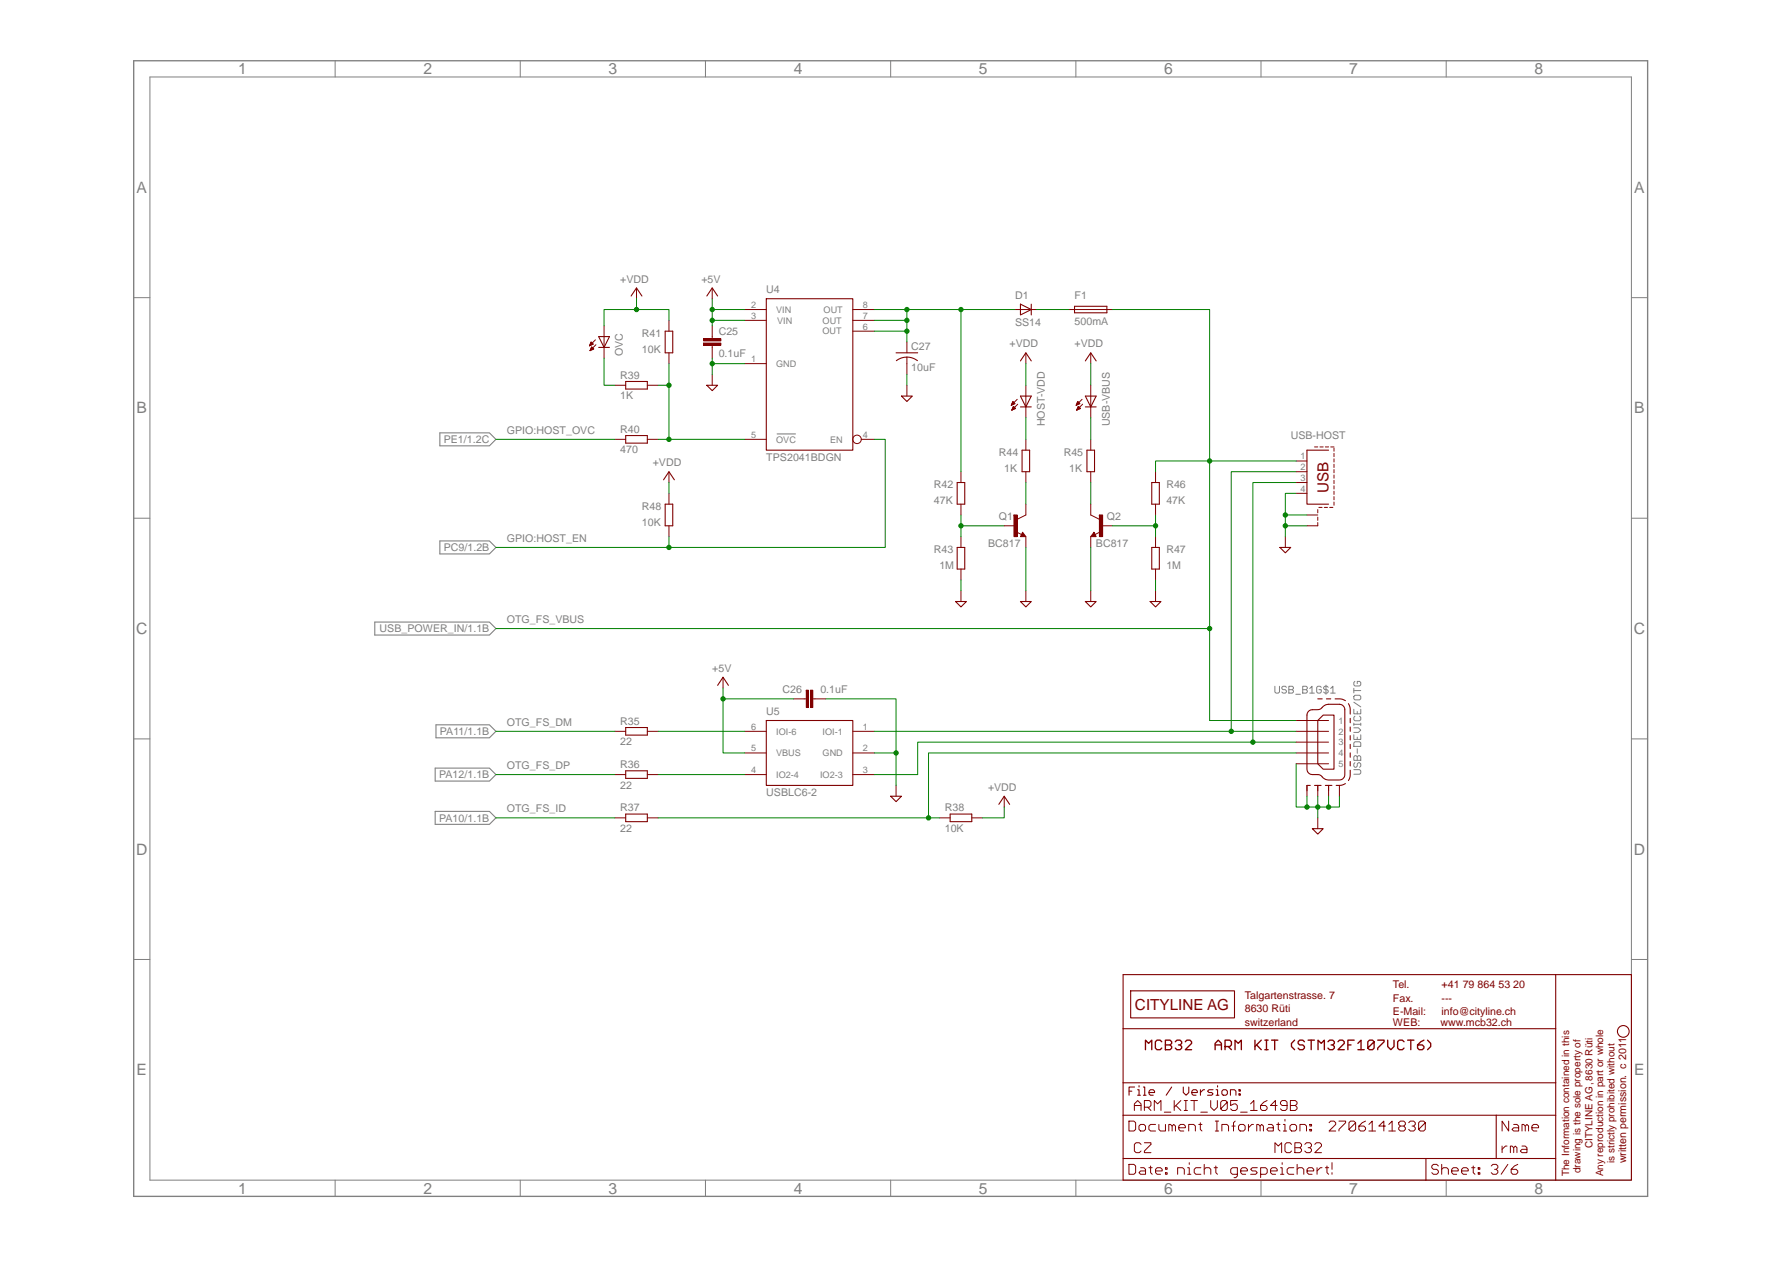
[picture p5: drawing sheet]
<svg xmlns="http://www.w3.org/2000/svg" width="420mm" height="297mm" viewBox="0 0 420 297" stroke-linecap="round" stroke-linejoin="round" font-family="sans-serif">
<path d="M31.4 14.3h355.6v266.6h-355.6z" fill="none" stroke="#808080" stroke-width=".32"/>
<g fill="none" stroke="#808080" stroke-width=".23">
<path d="M35.2 18.1h347.9v259h-347.9zM78.7 14.3v3.8M122.2 14.3v3.8M165.7 14.3v3.8M209.2 14.3v3.8M252.7 14.3v3.8M296.2 14.3v3.8M339.7 14.3v3.8M31.4 69.9h3.8M383.1 69.9h3.9M31.4 121.7h3.8M383.1 121.7h3.9"/>
<path d="M318.2 160l-.2 .3v.5l.2 .3h1.1l.3-.3v-.5l-.3-.3h-.5v.5M31.4 173.5h3.8M299.4 161.1v1.4l.3 .3h.5l.3-.3v-1.4M302.1 161.4l-.2-.3h-.6l-.3 .3v.3l.3 .2h.6l.2 .3v.3l-.2 .3h-.6l-.3-.3M302.7 161.1h.8l.3 .3v.3l-.3 .2 .3 .3v.3l-.3 .3h-.8zM302.7 161.9h.8M304.3 163h1.1M306 161.1h.8l.2 .3-.2 .5 .2 .6-.2 .3h-.8zM306 161.9h.8M307.6 161.7l.5-.6v1.7M307.6 162.8h1.1M310.3 161.4l-.3-.3h-.5l-.3 .3v1.1l.3 .3h.5l.3-.3v-.6h-.5"/>
<path d="M311.4 160.9v2.1M311.9 161.4l-.2-.3h-.6l-.2 .3v.3l.2 .2h.6l.2 .3v.3l-.2 .3h-.6l-.2-.3M312.5 161.7l.5-.6v1.7M312.5 162.8h1.1M318 170.1h1.6M318 172.5v1.1h1.6v-1.1M318 170.9h1l.6 .6-.6 .5h-1M318 166.5v1.1h1.6v-1.1M318 169.8v.5M318 164.9l1.6 1.1M318 162.2h1.6M318 161.6v1.1"/>
<path d="M318.2 168.2l-.2 .2v.6l.2 .2h1.1l.3-.2v-.6l-.3-.2M318.2 174.2h1.1l.3 .3v.8h-1.6v-.8zM318.2 179.1l-.2 .3v.5l.2 .3h.3l.3-.3v-.5l.2-.3h.3l.3 .3v.5l-.3 .3M318.2 177.4h.3l.3 .3 .2-.3h.3l.3 .3v.8h-1.6v-.8zM318.2 163.3h1.1l.3 .2v.6l-.3 .2h-1.1l-.2-.2v-.6zM318.8 167.1v.5M318.8 173.1v.5M318.8 175.8v1.1M318.8 177.7v.8M319.6 169.8v.5M383.1 173.5h3.9M318 180.7h1.3l.3 .3v.5l-.3 .3h-1.3"/>
<path d="M31.4 225.3h3.8M383.1 225.3h3.9M78.7 277.1v3.8M122.2 277.1v3.8M165.7 277.1v3.8M209.2 277.1v3.8M252.7 277.1v3.8M296.2 277.1v3.8M339.7 277.1v3.8"/>
</g>
<path d="M103.3 101.6h11.6l1.6 1.6-1.6 1.5h-11.6zM182.5 101.9h4.3M103.3 127h11.6l1.6 1.5-1.6 1.6h-11.6zM88 146.1h26.9l1.6 1.5-1.6 1.5h-26.9zM102.4 170.2h12.5l1.6 1.5-1.6 1.5h-12.5zM102.2 180.4h12.7l1.6 1.5-1.6 1.5h-12.7zM102.2 190.5h12.7l1.6 1.5-1.6 1.6h-12.7z" fill="none" stroke="#808080" stroke-width=".25"/>
<g fill="none" stroke="#800000" stroke-width=".32">
<path d="M269 246.5v-2.3l.8 .8 .7-.8v2.3M272.8 244.6l-.3-.4h-.8l-.4 .4v1.5l.4 .4h.8l.3-.4M273.7 244.2h1.1l.4 .4v.4l-.4 .4 .4 .3v.4l-.4 .4h-1.1zM273.7 245.4h1.1M276 244.6l.4-.4h.7l.4 .4v.4l-.4 .4h-.3M277.1 245.4l.4 .3v.4l-.4 .4h-.7l-.4-.4M278.4 244.6l.3-.4h.8l.4 .4v.4l-1.5 1.5h1.5M285.4 246.5v-1.5l.7-.8 .8 .8v1.5M285.4 245.4h1.5M287.7 245.7h1.1l.4-.3v-.8l-.4-.4h-1.1v2.3M288.5 245.7l.7 .8M290.1 246.5v-2.3l.7 .8 .7-.8v2.3"/>
<path d="M294.7 244.2v2.3M295.1 245.4l1.1 1.1M296.2 244.2l-1.5 1.5M297.1 246.5h.7M297.1 244.2h.7M297.4 244.2v2.3M298.6 244.2h1.5M299.4 244.2v2.3M304 244.2l-.7 .8v.7l.7 .8M306.4 244.6l-.4-.4h-.8l-.3 .4v.4l.3 .4h.8l.4 .3v.4l-.4 .4h-.8l-.3-.4M307.2 244.2h1.5M307.9 244.2v2.3"/>
<path d="M309.6 246.5v-2.3l.7 .8 .7-.8v2.3M311.9 244.6l.4-.4h.7l.4 .4v.4l-.4 .4h-.4M313 245.4l.4 .3v.4l-.4 .4h-.7l-.4-.4M314.2 244.6l.4-.4h.7l.4 .4v.4l-1.5 1.5h1.5M316.6 245.4h.7M318 244.2h-1.4v2.3M318.9 245l.7-.8v2.3M318.9 246.5h1.5M322.7 244.6l-1.5 1.5 .4 .4h.8l.3-.4v-1.5l-.3-.4h-.8l-.4 .4v1.5M323.6 244.2h1.5v.4l-1.5 1.5v.4M325.9 244.2v1.5l.8 .8 .7-.8v-1.5M329.7 244.6l-.3-.4h-.8l-.4 .4v1.5l.4 .4h.8l.3-.4"/>
<path d="M330.6 244.2h1.5M331.3 244.2v2.3M334.4 244.2l-.7 .4-.8 .8v.7l.4 .4h.7l.4-.4v-.4l-.4-.3h-1.1M335.3 244.2l.7 .8v.7l-.7 .8"/>
</g>
<g fill="none" stroke="#800000" stroke-width=".25">
<path d="M156.2 77.8h1.8v5h-1.8zM180 70.1h20.3v35.6h-20.3zM146.9 89.6h5.1v1.8h-5.1zM146.9 102.3h5.1v1.8h-5.1zM224.8 113.3h1.8v5.1h-1.8zM240 105.7h1.8v5.1h-1.8zM255.3 105.7h1.8v5.1h-1.8zM270.5 113.3h1.8v5.1h-1.8zM312 105.7h-5.1v12.7h5.1M224.8 128.5h1.8v5.1h-1.8zM270.5 128.5h1.8v5.1h-1.8zM146.9 170.8h5.1v1.8h-5.1z"/>
<path d="M180 169.2h20.3v15.2h-20.3zM307.3 167a2.45 2.45 0 0 1 2.2-.4l.6-.1 1.3-1 3.2-.1a1.26 1.26 0 0 1 1.2 1.2v15.6a1.28 1.28 0 0 1-1.2 1l-2.9-.1-.7-.2-.7-.7a2.36 2.36 0 0 0-2.1-.3 1.28 1.28 0 0 1-1.3-1.3v-12.7zM309.5 164.1h1M310.8 167.9h2.5v12.7h-2.5l-1.3-1.3v-10.1zM311.5 164.1h1M313.6 164.1h1.3l1.1 .4M316.7 165.2l.4 1.1v1.4M317.1 168.7v1M317.1 170.7v1M317.1 172.7v1.1M317.1 174.8v1M317.1 176.8v1"/>
<path d="M317.1 178.8v1.1M146.9 181h5.1v1.8h-5.1zM146.9 191.2h5.1v1.7h-5.1zM223.1 191.2h5.1v1.7h-5.1zM306.9 184.4h.8M308.7 184.4h1.6M311.3 184.4h1.5M316 184l-1.1 .4h-1.1M317.1 180.8v1.4l-.4 1.1"/>
</g>
<g fill="none" stroke="#800000" stroke-width=".23">
<path d="M157.1 75.2v2.6M167.3 79v.5M174.9 72.7h5.1M174.9 75.2h5.1M200.3 72.7h5.1M200.3 75.2h5.1M200.3 77.8h5.1M144.4 90.5h2.5M152 90.5h2.6M157.1 82.8v2.6M167.3 81.1v.5M174.9 85.4h5.1"/>
<path d="M144.4 103.2h2.5M152 103.2h2.6M174.9 103.2h5.1M202.3 103.2h3.1M225.7 110.8v2.5M225.7 118.4v2.5M240.9 103.2v2.5M240.9 110.8v2.5M256.2 103.2v2.5M256.2 110.8v2.5M271.4 110.8v2.5M271.4 118.4v2.5"/>
<path d="M304.4 108.2h2.5M304.4 110.8h2.5M304.4 113.3h2.5M304.4 115.8h2.5M308.7 104.9h.8M309.5 119.7v.7M309.7 119.1h.8M310 104.9h.8M311 119.1h.8M311.3 104.9h.7M312.3 119.1h.7M312.5 104.9h.8"/>
<path d="M313.3 105.2v.8M313.3 106.5v.7M313.3 107.7v.8M313.3 109v.8M313.3 110.3v.7M313.3 111.5v.8M313.3 112.8v.8M313.3 114.1v.7M313.3 115.3v.8M313.3 116.6v.8M313.3 117.9v.7M225.7 126v2.5"/>
<path d="M225.7 133.6v2.6M271.4 126v2.5M271.4 133.6v2.6M306.9 120.9h2.6M309.5 121.4v.8M309.5 122.7v.8h-2.6M144.4 171.7h2.5M152 171.7h2.6M174.9 171.7h5.1M174.9 176.8h5.1M200.3 171.7h5.1M200.3 176.8h5.1"/>
<path d="M304.4 169.2h7.6M304.4 171.7h7.6M304.4 174.3h7.6M304.4 176.8h7.6M304.4 179.3h7.6M144.4 181.9h2.5M144.4 192h2.5M152 181.9h2.6M152 192h2.6M174.9 181.9h5.1M200.3 181.9h5.1M220.6 192h2.5"/>
<path d="M228.2 192h2.6M306.9 184.4v2.6M309.5 184.4v2.6M312 184.4v2.6M314.6 184.4v2.6"/>
<circle cx="201.3" cy="103.2" r="1"/>
</g>
<path d="M165.2 80.6h4.1v.5h-4.1z" fill="#800000"/>
<path d="M165.2 80.6h4.1v.5h-4.1zM165.2 80.6h.1" fill="none" stroke="#800000" stroke-width=".23"/>
<path d="M165.2 79.5h4.1v.6h-4.1z" fill="#800000"/>
<path d="M165.2 79.5h4.1v.6h-4.1zM165.2 79.5h.1M167.3 76.5v2.5M167.3 81.6v2.5M188.9 164.1h.5M190.9 164.1h.5" fill="none" stroke="#800000" stroke-width=".23"/>
<path d="M190.4 162.1h.5v4h-.5z" fill="#800000"/>
<path d="M190.4 162.1h.5v4h-.5zM190.4 162.1h.1" fill="none" stroke="#800000" stroke-width=".23"/>
<path d="M189.4 162.1h.5v4h-.5z" fill="#800000"/>
<g fill="none" stroke="#800000" stroke-width=".23">
<path d="M139.8 79.8l-1.4 1.4M141.9 76.5v7.6M238.4 72.7h5.1M138.5 81.2h.1M138.5 81h.3M138.6 80.9h.5M138.6 82.3h.2M138.6 80.8h.7M138.7 82.1h.3M138.7 80.7h.5M138.7 82h.6M138.7 80.6h.4"/>
<path d="M138.8 81.9h.6M138.8 80.5h.2M138.8 81.8h.5M138.8 80.3h.1M138.8 80.3l.5 .5-.9 .4zM138.9 81.7h.3M138.9 81.5h.1M138.9 81.4l.6 .6-.9 .3zM140 80.9l-1.4 1.4M213 80.3v2.5M213 83.9v4M237.5 95h.3"/>
<path d="M237.6 94.9h.5M237.6 94.8h.7M237.6 96.2h.1M237.7 94.7h.6M237.7 96.1h.3M237.8 94.6h.4M237.8 96h.5M237.8 94.4h.3M237.8 95.9h.7M237.8 95.8h.5M237.9 94.3h.1M237.9 94.3l.5 .5-.9 .4z"/>
<path d="M237.9 95.7h.3M237.9 95.5h.2M238 95.4l.5 .5-.9 .4zM238.9 93.8l-1.4 1.4M239 94.9l-1.4 1.4M240.9 90.5v7.6M252.8 95h.2M252.8 94.9h.5M252.9 94.8h.7M252.9 96.2h.1M252.9 94.7h.6M252.9 96.1h.4"/>
<path d="M253 96h.5M253 94.6h.4M253 94.4h.3M253 95.9h.7M253.1 95.8h.5M253.1 94.3h.1M253.1 94.3l.5 .5-.9 .4zM253.1 95.7h.4M253.2 95.5h.2M253.2 95.4l.6 .5-.9 .4zM254.1 93.8l-1.4 1.4M254.3 94.9l-1.4 1.4"/>
<path d="M256.2 90.5v7.6M157.1 115.8v2.6M157.1 123.5v2.5M238.7 124.9l1.2 .6M240.2 125l.7 1h-1.2zM240.9 120.9l-2 1M186.3 164.1h2.6M189.4 162.1h.5v4h-.5zM189.4 162.1h.1M191.4 164.1h2.5"/>
</g>
<path d="M140.6 79h2.5l-1.2 2.6zM239.7 71.4l2.5 1.3-2.5 1.3zM242.2 71.4v2.6M140.6 81.6h2.5M210.4 82.8h5.1M215.5 84.7a4 4 0 0 0-5 0M239.7 93h2.5l-1.3 2.5zM239.7 95.5h2.5M254.9 93h2.5l-1.2 2.5zM254.9 95.5h2.5M156.2 118.4h1.8v5.1h-1.8zM240.2 125.5l.1 .3h-.4l.3-.6 .5 .7h-.8" fill="none" stroke="#800000" stroke-width=".25"/>
<path d="M238.1 120.9h.8v5.1h-.8z" fill="#800000"/>
<path d="M240.9 118.4v2.5M235.8 123.5h2.6M238.1 120.9h.8v5.1h-.8zM238.1 120.9h.1M240.9 126v2.5M256.2 120.9l2 1M256.9 125l.5 1h-1.2zM258.4 124.9l-1.2 .6" fill="none" stroke="#800000" stroke-width=".23"/>
<path d="M256.9 125.5l-.1 .3h.4l-.3-.6-.5 .7h.8" fill="none" stroke="#800000" stroke-width=".25"/>
<path d="M258.2 120.9h.8v5.1h-.8z" fill="#800000"/>
<g fill="none" stroke="#800000" stroke-width=".23">
<path d="M149.5 67.6v2.5M167.3 67.6v2.5M251.1 72.7h10.1M167.3 87.9v2.6M213 90.5v2.5M240.9 82.8v2.6M256.2 82.8v2.6M157.1 110.8v2.5M256.2 118.4v2.5M225.7 138.7v2.5M240.9 138.7v2.5M256.2 126v2.5"/>
<path d="M256.2 138.7v2.5M258.2 120.9h.8v5.1h-.8zM258.2 120.9h.1M258.7 123.5h2.5M271.4 138.7v2.5M301.9 126v2.5M169.8 159v2.6M210.4 184.4v2.6M235.8 187v2.5M309.5 192v2.6M266.4 259.6h1.6M268.8 260h1.1l.4-.4v-.8l-.4-.4h-1.1v2.4"/>
<path d="M269.5 260l.8 .8M275.8 258.4v2.4M276.2 259.6l1.1 1.2M277.3 258.4l-1.5 1.6M278.1 258.4h.8M278.5 258.4v2.4M279.7 258.4h1.5M280.4 258.4v2.4M284.3 258.4v1.6l.8 .8 .8-.8v-1.6M288.2 258.8l-1.5 1.6 .4 .4h.8l.3-.4v-1.6l-.3-.4h-.8l-.4 .4v1.6M290.6 258.4h-1.6v1.2l.8-.4h.4l.4 .4v.8l-.4 .4h-.8l-.4-.4M293.7 259.2l.8-.8v2.4"/>
<path d="M297.6 258.4l-.8 .4-.8 .8v.8l.4 .4h.8l.4-.4v-.4l-.4-.4h-1.2M299.9 259.6h-1.5l1.1-1.2v2.4M302.3 259.6h-1.2l-.4-.4v-.4l.4-.4h.8l.4 .4v1.6l-.4 .4h-.8l-.4-.4M303.1 258.4h1.1l.4 .4v.4l-.4 .4 .4 .4v.4l-.4 .4h-1.1zM303.1 259.6h1.1M265.1 273.4h1.2l.4 .4v1.6l-.4 .3h-1.2zM265.1 263.2h1.2l.4 .4v1.6l-.4 .4h-1.2zM266.4 260.8v-1.6l.8-.8 .8 .8v1.6M267.9 274.2h.8l.3 .4v1.1h-1.1l-.4-.3 .4-.4h1.1M267.9 264h.8l.3 .4v.8l-.3 .4h-.8l-.4-.4v-.8zM268 268.7l-.4-.4h-.8l-.4 .4v1.6l.4 .4h.8l.4-.4M268.8 268.3h1.5v.4l-1.5 1.6v.4h1.5"/>
<path d="M269.8 274.2h.8M270.2 273.8v1.6l.4 .3M271.1 260.8v-2.4l.8 .8 .8-.8v2.4M271.4 275h1.6v-.4l-.4-.4h-.8l-.4 .4v.8l.4 .3h.8M271.4 264h-1.2l-.4 .4v.8l.4 .4h1.2M272.2 264v1.2l.4 .4h1.1v-1.6M273.4 261.2h1.6M273.7 274.2h.4v.4h-.4zM273.7 275.4h.4v.3h-.4zM274.5 265.6v-1.6h.4l.4 .4v1.2M275.3 264.4l.4-.4 .4 .4v1.2M276.6 275.7v-1.5h1.1l.4 .4v1.1"/>
<path d="M276.8 264.8h1.6v-.4l-.4-.4h-.8l-.4 .4v.8l.4 .4h.8M278.1 260.8h.8M278.9 274.2h.4v1.5M278.9 275.7h.8M279.2 265.6v-1.6h1.1l.4 .4v1.2M279.3 273v.4M281.5 264h.8M281.9 263.6v1.6l.4 .4M282 261.2h1.6M282 274.2h-1.1l-.4 .4v.8l.4 .3h1.1M282.8 274.6l.4-.4h.8l.4 .4v1.1M282.8 273.4v2.3"/>
<path d="M285.1 274.2h.8M285.4 265.6h.8M285.4 263.2h.8M285.5 273.8v1.6l.4 .3M285.8 263.2v2.4M287 265.6v-1.6h1.2l.3 .4v1.2M289.3 264.4h.8M290.1 263.2l-.4 .4v2M290.6 275.7h-1.2l-.4-.3v-.8l.4-.4h1.2v1.9l-.4 .4h-.4M291.3 264h.7l.4 .4v.8l-.4 .4h-.7l-.4-.4v-.8zM291.4 261.2h1.5M291.4 275h1.6v-.4l-.4-.4h-.8l-.4 .4v.8l.4 .3h.8"/>
<path d="M293.2 264v1.6M293.7 260.8h1.6M294.4 264h-.4l-.8 .8M295.2 265.6v-1.6h.3l.4 .4v1.2M295.3 274.2h-1.2l-.4 .4 .4 .4h.8l.4 .4-.4 .3h-1.2M295.9 264.4l.4-.4 .4 .4v1.2M296.1 275.7h1.1l.4-.3v-.8l-.4-.4h-1.1v2.3M297.9 264h.8l.4 .4v1.2h-1.2l-.4-.4 .4-.4h1.2M298.4 275h1.6v-.4l-.4-.4h-.8l-.4 .4v.8l.4 .3h.8M299.4 270.7v-2.4l.8 .8 .8-.8v2.4M299.8 264h.8M300.2 263.6v1.6l.4 .4"/>
<path d="M300.7 274.2h.4v1.5M300.7 275.7h.8M301.1 273v.4M301.4 264h.4v1.6M301.4 265.6h.8M301.8 262.8v.4M302.9 264.4l.4-.4h.8l.4 .4v.8l-.4 .4h-.8l-.4-.4zM303.3 268.7l-.4-.4h-.7l-.4 .4v1.6l.4 .4h.7l.4-.4M303.9 274.2h-1.2l-.4 .4v.8l.4 .3h1.2M304.1 268.3h1.2l.4 .4v.4l-.4 .4 .4 .4v.4l-.4 .4h-1.2zM304.1 269.5h1.2M304.6 274.6l.4-.4h.8l.4 .4v1.1"/>
<path d="M304.6 273.4v2.3M305.3 265.6v-1.6h1.2l.3 .4v1.2M306.4 268.7l.4-.4h.8l.4 .4v.4l-.4 .4h-.4M307 275h1.5v-.4l-.3-.4h-.8l-.4 .4v.8l.4 .3h.8M307.6 264h.4v.4h-.4zM307.6 265.2h.4v.4h-.4zM307.6 269.5l.4 .4v.4l-.4 .4h-.8l-.4-.4M308.8 268.7l.4-.4h.8l.4 .4v.4l-1.6 1.6h1.6M309.3 274.2v1.5M310.5 274.2h-.4l-.8 .8M311.3 274.2h.7M311.6 273.8v1.6l.4 .3"/>
<path d="M312.1 263.6l.4-.4h.8l.4 .4v.4l-1.6 1.6h1.6M312.8 273v1.6M312.8 275.4v.3M314.5 263.2h1.5v.4l-1.5 1.6v.4M318.4 263.6l-1.6 1.6 .4 .4h.8l.4-.4v-1.6l-.4-.4h-.8l-.4 .4v1.6M320.7 263.2l-.8 .4-.8 .8v.8l.4 .4h.8l.4-.4v-.4l-.4-.4h-1.2M321.5 264l.8-.8v2.4M321.5 265.6h1.6M325.4 264.4h-1.6l1.2-1.2v2.4M326.2 264l.8-.8v2.4M326.2 265.6h1.5M328.5 263.6l.4-.4h.8l.4 .4v.4l-.4 .4 .4 .4v.4l-.4 .4h-.8l-.4-.4v-.4l.4-.4-.4-.4z"/>
<path d="M328.9 264.4h.8M330.8 263.6l.4-.4h.8l.4 .4v.4l-.4 .4h-.4M332 264.4l.4 .4v.4l-.4 .4h-.8l-.4-.4M334.7 263.6l-1.5 1.6 .4 .4h.8l.3-.4v-1.6l-.3-.4h-.8l-.4 .4v1.6M337.8 273.8l-.4-.4h-.8l-.3 .4v.4l.3 .4h.8l.4 .4v.4l-.4 .3h-.8l-.3-.3M338.6 274.6l.4-.4h.8l.4 .4v1.1M338.6 273.4v2.3M340.9 275h1.6v-.4l-.4-.4h-.8l-.4 .4v.8l.4 .3h.8M343.3 275h1.5v-.4l-.4-.4h-.7l-.4 .4v.8l.4 .3h.7M345.6 274.2h.8M346 273.8v1.6l.4 .3M347.2 274.2h.4v.4h-.4z"/>
<path d="M347.2 275.4h.4v.3h-.4zM350.2 273.8l.4-.4h.8l.4 .4v.4l-.4 .4h-.4M351.4 274.6l.4 .4v.4l-.4 .3h-.8l-.4-.3M352.8 269.1v1.6M353.9 269.1h-.3l-.8 .8M354.1 273.4l-1.5 2.3M354.3 263.2v2.4l-1.5-2.4v2.4M354.7 270.7v-1.6h.4l.4 .4v1.2M355.5 264h.8l.4 .4v1.2h-1.2l-.4-.4 .4-.4h1.2M355.5 269.5l.4-.4 .4 .4v1.2M356.5 273.4l-.8 .4-.8 .8v.8l.4 .3h.8l.4-.3v-.4l-.4-.4h-1.2M357.5 265.6v-1.6h.3l.4 .4v1.2"/>
<path d="M357.5 269.1h.7l.4 .4v1.2h-1.1l-.5-.4 .5-.4h1.1M358.2 264.4l.4-.4 .4 .4v1.2M359.8 264.8h1.5v-.4l-.4-.4h-.7l-.4 .4v.8l.4 .4h.7"/>
</g>
<g fill="none" stroke="#800000" stroke-width=".25">
<path d="M148.2 69.5l1.3-1.9 1.3 1.9M166 69.5l1.3-1.9 1.2 1.9M252.4 71.9h7.6v1.5h-7.6zM166 90.5h2.5l-1.2 1.2zM211.7 93h2.6l-1.3 1.3zM239.7 84.8l1.2-2 1.3 2M254.9 84.8l1.3-2 1.2 2M155.8 112.7l1.3-1.9 1.3 1.9M300.6 128.5h2.5l-1.2 1.3zM224.4 141.2h2.6l-1.3 1.3zM239.7 141.2h2.5l-1.3 1.3zM254.9 141.2h2.5l-1.2 1.3z"/>
<path d="M270.1 141.2h2.6l-1.3 1.3zM168.5 160.9l1.3-1.9 1.3 1.9M209.2 187h2.5l-1.3 1.2zM234.6 188.9l1.2-1.9 1.3 1.9M308.2 194.6h2.6l-1.3 1.3zM265.5 232.7h24.4v6.3h-24.4zM365.4 228.9h17.7v48.2h-17.7M365.4 228.9h-101.6v43.1M365.4 228.9v43.1M263.8 241.6h101.6M263.8 254.3h101.6M265.2 256.2h.6"/>
<path d="M266.5 255.2h-1.3v2M267.2 255.9h.3v1.3M267.2 257.2h.6M267.5 254.9v.3M268.5 255.2h.3v2M268.5 257.2h.7M269.9 256.5h1.3v-.3l-.4-.3h-.6l-.3 .3v.7l.3 .3h.6M275.2 255.2l-1.3 2M277.9 255.2v1.3l.7 .7 .6-.7v-1.3M279.9 256.5h1.3v-.3l-.3-.3h-.7l-.3 .3v.7l.3 .3h.7M281.9 255.9v1.3M282.9 255.9h-.3l-.7 .6"/>
<path d="M284.9 255.9h-1l-.3 .3 .3 .3h.7l.3 .4-.3 .3h-1M285.6 255.9h.4v1.3M285.6 257.2h.7M286 254.9v.3M287.3 255.9h.6l.4 .3v.7l-.4 .3h-.6l-.3-.3v-.7zM289 257.2v-1.3h.9l.4 .3v1M291 255.9h.3v.3h-.3zM291 256.9h.3v.3h-.3zM263.8 261.9h101.6M334.9 272v5.1M334.9 272h16.5M334.9 272h-71.1v5.1h101.6"/>
<path d="M351.4 272h14v5.1M351.4 261.9v10.1"/>
<circle cx="381.2" cy="242.2" r="1.38"/>
</g>
<path d="M167.3 85.4v2.5M167.3 84.1v1.3h7.6" fill="none" stroke="#008000" stroke-width=".23"/>
<circle cx="167.3" cy="85.4" r=".51" fill="#008000"/>
<g fill="none" stroke="#008000" stroke-width=".23">
<path d="M213 87.9v2.6M304.4 115.8h-2.5v7.7h5M225.7 136.2v2.5M240.9 128.5v10.2M256.2 128.5v10.2M271.4 136.2v2.5M301.9 120.9h5"/>
<circle cx="167.3" cy="85.4" r=".51"/>
</g>
<circle cx="301.9" cy="120.9" r=".51" fill="#008000"/>
<g fill="none" stroke="#008000" stroke-width=".23">
<path d="M301.9 123.5v2.5"/>
<circle cx="301.9" cy="120.9" r=".51"/>
</g>
<circle cx="301.9" cy="123.5" r=".51" fill="#008000"/>
<g fill="none" stroke="#008000" stroke-width=".23">
<path d="M193.9 164.1h16.5v12.7M205.4 176.8h5v7.6"/>
<circle cx="301.9" cy="123.5" r=".51"/>
</g>
<circle cx="210.5" cy="176.8" r=".51" fill="#008000"/>
<g fill="none" stroke="#008000" stroke-width=".23">
<path d="M304.4 179.3v10.2h2.5v-2.5M314.6 187v2.5h-2.6"/>
<circle cx="210.5" cy="176.8" r=".51"/>
</g>
<circle cx="306.9" cy="189.5" r=".51" fill="#008000"/>
<g fill="none" stroke="#008000" stroke-width=".23">
<path d="M306.9 189.5h5.1M309.5 187v2.5"/>
<circle cx="306.9" cy="189.5" r=".51"/>
</g>
<circle cx="309.5" cy="189.5" r=".51" fill="#008000"/>
<g fill="none" stroke="#008000" stroke-width=".23">
<path d="M312 187v2.5"/>
<circle cx="309.5" cy="189.5" r=".51"/>
</g>
<circle cx="312" cy="189.5" r=".51" fill="#008000"/>
<g fill="none" stroke="#008000" stroke-width=".23">
<path d="M167.3 72.7v2.5M174.9 75.2h-7.6v1.3M309.5 189.5v2.5"/>
<circle cx="312" cy="189.5" r=".51"/>
</g>
<circle cx="167.3" cy="75.2" r=".51" fill="#008000"/>
<g fill="none" stroke="#008000" stroke-width=".23">
<path d="M167.3 70.1v2.6h7.6"/>
<circle cx="167.3" cy="75.2" r=".51"/>
</g>
<circle cx="167.3" cy="72.7" r=".51" fill="#008000"/>
<g fill="none" stroke="#008000" stroke-width=".23">
<path d="M169.8 161.6v15.2h5.1M169.8 164.1h16.5"/>
<circle cx="167.3" cy="72.7" r=".51"/>
</g>
<circle cx="169.8" cy="164.1" r=".51" fill="#008000"/>
<g fill="none" stroke="#008000" stroke-width=".23">
<path d="M205.4 72.7h7.6v7.6M205.4 75.2h7.6"/>
<circle cx="169.8" cy="164.1" r=".51"/>
</g>
<circle cx="213" cy="75.2" r=".51" fill="#008000"/>
<g fill="none" stroke="#008000" stroke-width=".23">
<path d="M205.4 77.8h7.6"/>
<circle cx="213" cy="75.2" r=".51"/>
</g>
<circle cx="213" cy="77.8" r=".51" fill="#008000"/>
<g fill="none" stroke="#008000" stroke-width=".23">
<path d="M213 72.7h12.7v38.1"/>
<circle cx="213" cy="77.8" r=".51"/>
</g>
<circle cx="213" cy="72.7" r=".51" fill="#008000"/>
<g fill="none" stroke="#008000" stroke-width=".23">
<path d="M225.7 72.7h12.7"/>
<circle cx="213" cy="72.7" r=".51"/>
</g>
<circle cx="225.7" cy="72.7" r=".51" fill="#008000"/>
<g fill="none" stroke="#008000" stroke-width=".23">
<path d="M141.9 84.1v6.4h2.5M157.1 85.4v5.1h-2.5M157.1 90.5v12.7M154.6 103.2h20.3"/>
<circle cx="225.7" cy="72.7" r=".51"/>
</g>
<circle cx="157.1" cy="90.5" r=".51" fill="#008000"/>
<circle cx="157.1" cy="90.5" r=".51" fill="none" stroke="#008000" stroke-width=".23"/>
<circle cx="157.1" cy="103.2" r=".51" fill="#008000"/>
<g fill="none" stroke="#008000" stroke-width=".23">
<path d="M149.5 70.1v2.6M157.1 75.2v-2.5h-15.2v3.8"/>
<circle cx="157.1" cy="103.2" r=".51"/>
</g>
<circle cx="149.5" cy="72.7" r=".51" fill="#008000"/>
<g fill="none" stroke="#008000" stroke-width=".23">
<path d="M240.9 85.4v5.1M256.2 85.4v5.1M116.5 103.2h27.9M157.1 113.3v2.5M205.4 103.2h2.5v25.3h-50.8v-2.5M116.5 128.5h40.6M235.8 189.5v2.5h-5"/>
<circle cx="149.5" cy="72.7" r=".51"/>
</g>
<circle cx="157.1" cy="128.5" r=".51" fill="#008000"/>
<g fill="none" stroke="#008000" stroke-width=".23">
<path d="M240.9 98.1v5.1M256.2 98.1v5.1M240.9 113.3v5.1M256.2 113.3v5.1M225.7 123.5h10.1M225.7 120.9v5.1"/>
<circle cx="157.1" cy="128.5" r=".51"/>
</g>
<circle cx="225.7" cy="123.5" r=".51" fill="#008000"/>
<g fill="none" stroke="#008000" stroke-width=".23">
<path d="M261.2 123.5h10.2M271.4 120.9v5.1"/>
<circle cx="225.7" cy="123.5" r=".51"/>
</g>
<circle cx="271.4" cy="123.5" r=".51" fill="#008000"/>
<g fill="none" stroke="#008000" stroke-width=".23">
<path d="M284.1 72.7v35.5M304.4 108.2h-33v2.6"/>
<circle cx="271.4" cy="123.5" r=".51"/>
</g>
<circle cx="284.1" cy="108.2" r=".51" fill="#008000"/>
<g fill="none" stroke="#008000" stroke-width=".23">
<path d="M284.1 108.2v39.4h-167.6M284.1 147.6v21.6"/>
<circle cx="284.1" cy="108.2" r=".51"/>
</g>
<circle cx="284.1" cy="147.6" r=".51" fill="#008000"/>
<g fill="none" stroke="#008000" stroke-width=".23">
<path d="M261.2 72.7h22.9M304.4 110.8h-15.2v60.9M116.5 171.7h27.9M154.6 171.7h20.3M205.4 171.7h99M284.1 169.2h20.3M116.5 181.9h27.9M154.6 181.9h20.3"/>
<circle cx="284.1" cy="147.6" r=".51"/>
</g>
<circle cx="289.2" cy="171.7" r=".51" fill="#008000"/>
<g fill="none" stroke="#008000" stroke-width=".23">
<path d="M304.4 113.3h-10.2v61h10.2M294.2 174.3h-78.7v7.6h-10.1"/>
<circle cx="289.2" cy="171.7" r=".51"/>
</g>
<circle cx="294.2" cy="174.3" r=".51" fill="#008000"/>
<g fill="none" stroke="#008000" stroke-width=".23">
<path d="M304.4 176.8h-86.3v15.2M154.6 192h66"/>
<circle cx="294.2" cy="174.3" r=".51"/>
</g>
<circle cx="218.1" cy="192" r=".51" fill="#008000"/>
<g fill="none" stroke="#008000" stroke-width=".23">
<path d="M243.5 72.7h7.6M116.5 192h27.9"/>
<circle cx="218.1" cy="192" r=".51"/>
</g>
<g font-size="3.7" fill="#808080">
<text x="55.9" y="17.5">1</text>
<text x="99.4" y="17.5">2</text>
<text x="142.9" y="17.5">3</text>
<text x="186.4" y="17.5">4</text>
<text x="229.9" y="17.5">5</text>
<text x="273.4" y="17.5">6</text>
<text x="316.9" y="17.5">7</text>
<text x="360.4" y="17.5">8</text>
<text x="32.1" y="45.3">A</text>
<text x="383.8" y="45.3">A</text>
<text x="32.1" y="97.1">B</text>
<text x="383.8" y="97.1">B</text>
<text x="32" y="148.9">C</text>
<text x="383.7" y="148.9">C</text>
<text x="32" y="200.7">D</text>
<text x="383.7" y="200.7">D</text>
<text x="32.1" y="252.5">E</text>
<text x="383.8" y="252.5">E</text>
<text x="55.9" y="280.3">1</text>
<text x="99.4" y="280.3">2</text>
<text x="142.9" y="280.3">3</text>
<text x="186.4" y="280.3">4</text>
<text x="229.9" y="280.3">5</text>
<text x="273.4" y="280.3">6</text>
<text x="316.9" y="280.3">7</text>
<text x="360.4" y="280.3">8</text>
</g>
<g font-size="3.6" fill="#800000">
<text x="312" y="115.8" transform="rotate(-90 312 115.8)">USB</text>
<text x="266.6" y="237.1">CITYLINE AG</text>
</g>
<g font-size="2.5" fill="#808080">
<text x="145.7" y="66.3">+VDD</text>
<text x="164.7" y="66.3">+5V</text>
<text x="180" y="68.9">U4</text>
<text x="238.4" y="70.1">D1</text>
<text x="252.4" y="70.3">F1</text>
<text x="238.4" y="76.5">SS14</text>
<text x="252.4" y="76.4">500mA</text>
<text x="146.3" y="83.6" transform="rotate(-90 146.3 83.6)">OVC</text>
<text x="150.8" y="79.1">R41</text>
<text x="150.8" y="82.8">10K</text>
<text x="168.8" y="78.7">C25</text>
<text x="168.8" y="83.7">0.1uF</text>
<text x="214" y="82.2">C27</text>
<text x="237.1" y="81.6">+VDD</text>
<text x="252.4" y="81.6">+VDD</text>
<text x="145.7" y="89">R39</text>
<text x="214" y="87">10uF</text>
<text x="145.7" y="93.8">1K</text>
<text x="119" y="101.9">GPIO:HOST_OVC</text>
<text x="145.7" y="101.7">R40</text>
<text x="245.4" y="100.1" transform="rotate(-90 245.4 100.1)">HOST-VDD</text>
<text x="260.6" y="100.1" transform="rotate(-90 260.6 100.1)">USB-VBUS</text>
<text x="104.2" y="104.1">PE1/1.2C</text>
<text x="145.7" y="106.5">470</text>
<text x="234.6" y="107">R44</text>
<text x="249.8" y="107">R45</text>
<text x="303.1" y="103.2">USB-HOST</text>
<text x="153.3" y="109.5">+VDD</text>
<text x="180" y="108.2">TPS2041BDGN</text>
<text x="235.8" y="110.8">1K</text>
<text x="251.1" y="110.8">1K</text>
<text x="150.8" y="119.7">R48</text>
<text x="219.3" y="114.6">R42</text>
<text x="219.3" y="118.4">47K</text>
<text x="273.9" y="114.6">R46</text>
<text x="273.9" y="118.4">47K</text>
<text x="150.8" y="123.5">10K</text>
<text x="234.6" y="122.2">Q1</text>
<text x="259.9" y="122.2">Q2</text>
<text x="104.2" y="129.4">PC9/1.2B</text>
<text x="119" y="127.3">GPIO:HOST_EN</text>
<text x="219.3" y="129.9">R43</text>
<text x="232" y="128.5">BC817</text>
<text x="257.4" y="128.5">BC817</text>
<text x="273.9" y="129.9">R47</text>
<text x="220.6" y="133.6">1M</text>
<text x="273.9" y="133.6">1M</text>
<text x="89.1" y="148.5">USB_POWER_IN/1.1B</text>
<text x="119" y="146.3">OTG_FS_VBUS</text>
<text x="167.3" y="157.8">+5V</text>
<text x="180" y="167.9">U5</text>
<text x="183.8" y="162.7">C26</text>
<text x="192.7" y="162.7">0.1uF</text>
<text x="103.3" y="172.6">PA11/1.1B</text>
<text x="119" y="170.5">OTG_FS_DM</text>
<text x="145.7" y="170.2">R35</text>
<text x="145.7" y="175">22</text>
<text x="103.1" y="182.8">PA12/1.1B</text>
<text x="119" y="180.6">OTG_FS_DP</text>
<text x="145.7" y="180.4">R36</text>
<text x="145.7" y="185.2">22</text>
<text x="232" y="185.7">+VDD</text>
<text x="119" y="190.8">OTG_FS_ID</text>
<text x="145.7" y="190.5">R37</text>
<text x="180" y="187">USBLC6-2</text>
<text x="221.9" y="190.5">R38</text>
<text x="103.1" y="192.9">PA10/1.1B</text>
<text x="145.7" y="195.3">22</text>
<text x="221.9" y="195.3">10K</text>
</g>
<g font-size="2.5" fill="#800000">
<text x="327.1" y="232">Tel.</text>
<text x="338.6" y="232">+41 79 864 53 20</text>
<text x="292.3" y="234.6">Talgartenstrasse. 7</text>
<text x="292.3" y="237.7">8630 Rüti</text>
<text x="327.1" y="235.2">Fax.</text>
<text x="327.1" y="238.4">E-Mail:</text>
<text x="338.6" y="235.2">---</text>
<text x="338.6" y="238.4">info@cityline.ch</text>
<text x="292.3" y="240.9">switzerland</text>
<text x="327.1" y="240.9">WEB:</text>
<text x="338.3" y="240.9">www.mcb32.ch</text>
<text x="381.9" y="273.2" transform="rotate(-90 381.9 273.2)">written permission. c 2011</text>
</g>
<g font-size="2.3" fill="#800000">
<text x="374" y="269.6" transform="rotate(-90 374 269.6)">CITYLINE AG,8630 Rüti</text>
<text x="371.2" y="275.5" transform="rotate(-90 371.2 275.5)">drawing is the sole property of</text>
<text x="379.2" y="273.2" transform="rotate(-90 379.2 273.2)">is strictly prohibited without</text>
<text x="368.5" y="276.2" transform="rotate(-90 368.5 276.2)">The Information contained in this</text>
<text x="376.5" y="276.2" transform="rotate(-90 376.5 276.2)">Any reproduction in part or whole</text>
</g>
<g font-size="2.1" fill="#808080">
<text x="176.5" y="72.3">2</text>
<text x="176.5" y="74.9">3</text>
<text x="182.3" y="73.4">VIN</text>
<text x="182.5" y="76">VIN</text>
<text x="193.2" y="76">OUT</text>
<text x="193.4" y="73.4">OUT</text>
<text x="202.6" y="77.4">6</text>
<text x="202.6" y="74.9">7</text>
<text x="202.6" y="72.3">8</text>
<text x="193.2" y="78.5">OUT</text>
<text x="176.5" y="85">1</text>
<text x="182.3" y="86.1">GND</text>
<text x="176.5" y="102.8">5</text>
<text x="182.3" y="103.9">OVC</text>
<text x="195" y="103.9">EN</text>
<text x="202.6" y="102.8">4</text>
<text x="305.4" y="107.9">1</text>
<text x="305.4" y="110.4">2</text>
<text x="305.4" y="113">3</text>
<text x="305.4" y="115.5">4</text>
<text x="176.5" y="171.4">6</text>
<text x="182.3" y="172.5">IOI-6</text>
<text x="193.2" y="172.5">IOI-1</text>
<text x="202.6" y="171.4">1</text>
<text x="314.4" y="169.9">1</text>
<text x="314.4" y="172.5">2</text>
<text x="176.5" y="176.4">5</text>
<text x="182.3" y="177.6">VBUS</text>
<text x="193.2" y="177.6">GND</text>
<text x="202.6" y="176.4">2</text>
<text x="314.4" y="175">3</text>
<text x="314.4" y="177.6">4</text>
<text x="176.5" y="181.5">4</text>
<text x="182.3" y="182.6">IO2-4</text>
<text x="192.6" y="182.6">IO2-3</text>
<text x="202.6" y="181.5">3</text>
<text x="314.4" y="180.1">5</text>
</g>
</svg>
